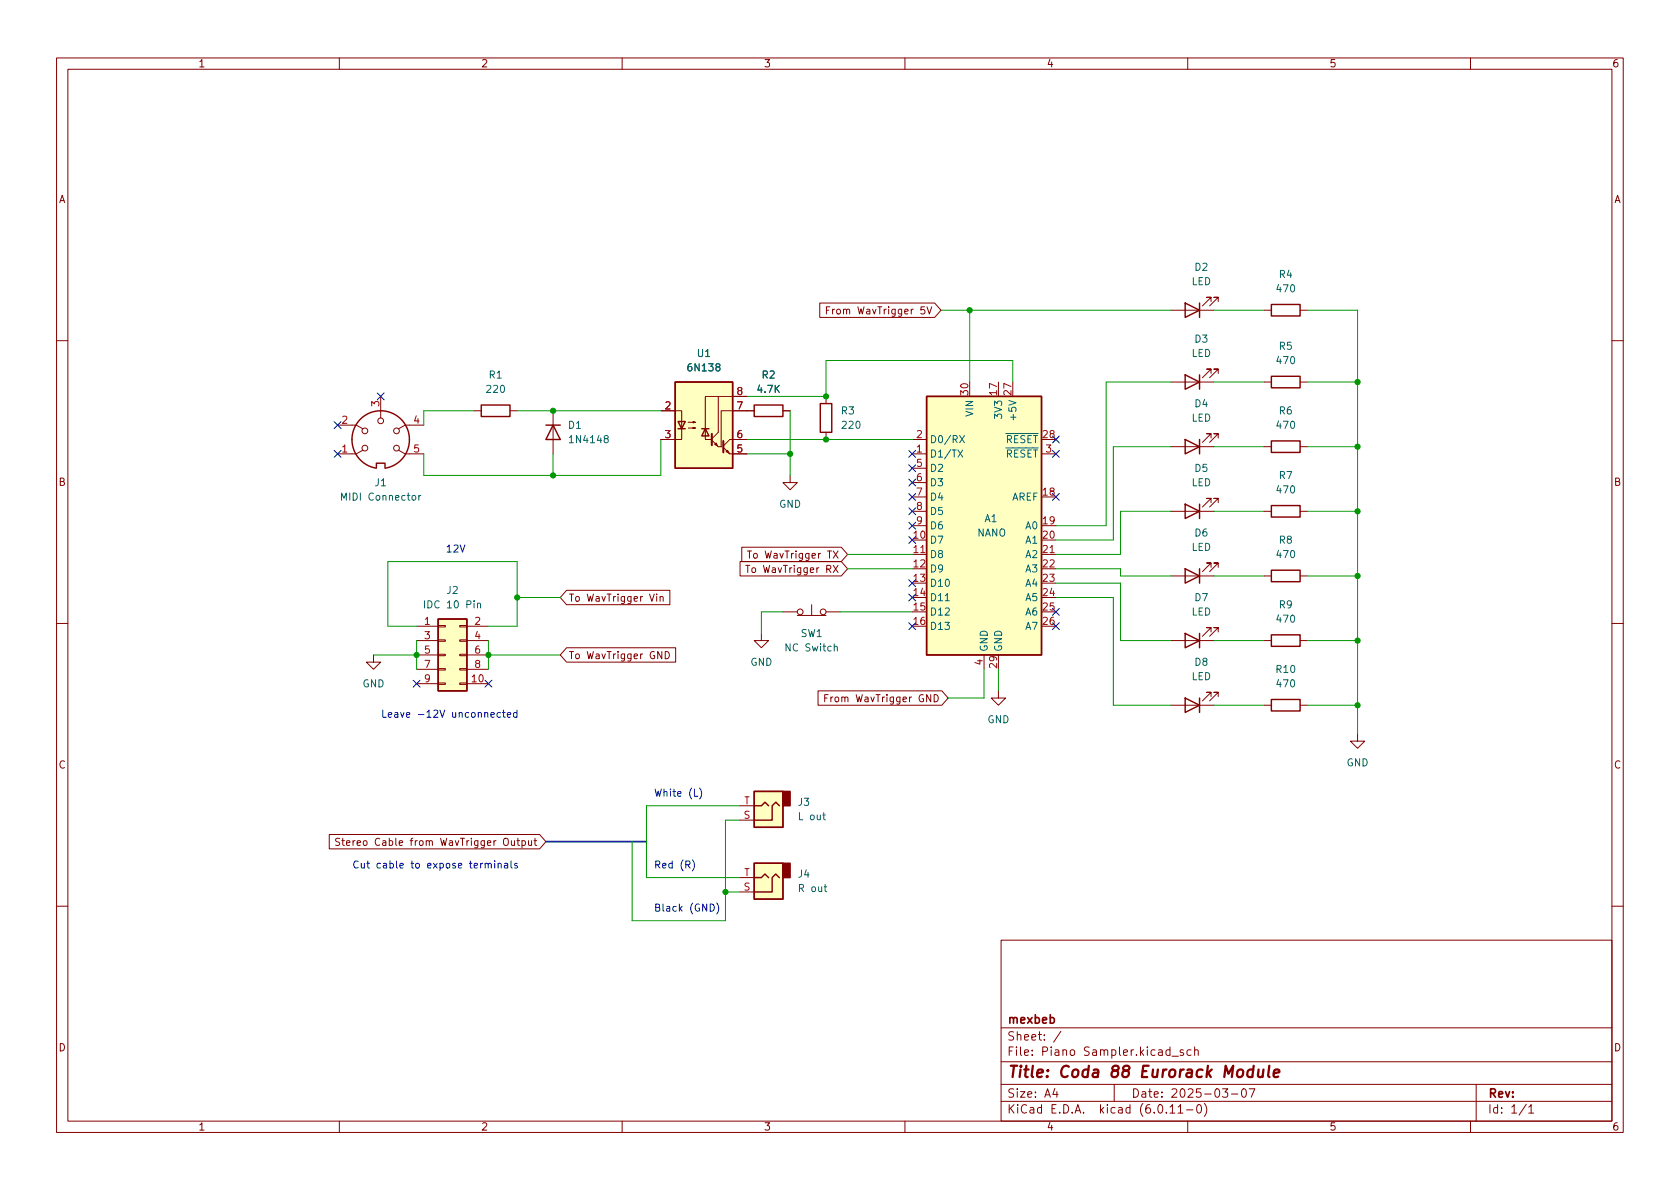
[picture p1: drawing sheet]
<svg xmlns="http://www.w3.org/2000/svg" width="297mm" height="210mm" viewBox="0 0 297 210" stroke-linecap="round" stroke-linejoin="round" font-family="sans-serif">
<g fill="none" stroke="#840000" stroke-width=".18">
<path d="M10 10.2h277v190.1h-277zM12 12.2h273v186.1h-273zM60 10.2v2M110 10.2v2M160 10.2v2M210 10.2v2M260 10.2v2M144.9 53.6h20.4l1.1 1.3-1.1 1.2h-20.4zM161.5 54.7l-.4 .2M207 54.9h7.6M214.1 53.3v-.7h-.7h.7l-1.5 1.5M215.4 53.3v-.7h-.8h.8l-1.5 1.5"/>
<path d="M223.5 54.9h1.3M229.9 54.9h1.2M10 60.2h2M59.7 75.2h3.3l1.1 .6M64.1 79.6l-1.1 .7h-3.3M67.3 70.1v3.8M70.5 79.6l1.1 .7h3.3M74.9 75.2h-3.3l-1.1 .6M83.8 72.6h1.3M90.2 72.6h1.2M97.8 72.6v7.7M116.8 72.6h3.7v5.1h-3.7"/>
<path d="M121.7 75.7h1.2l-.3 .1v-.2l.3 .1M121.7 74.7h1.2l-.3 .1v-.3l.3 .2M125.9 77.8l1.1 1.2h.6M126.4 78.6l.2-.2 .3 .5zM127 70.1h-2.3v7.6h1M127.9 79.1l1.1 1.2h3.1M128.4 79.9l.3-.3 .2 .5zM132.1 70.1h-5.1v6.3l-1.1 1.2M132.1 77.7h-3.1l-1.1 1.2M133.3 72.6h-5.8v6.4M138.4 72.6h1.3M146 70.1v1.3"/>
<path d="M146 76.4v1.3M161.3 77.7h2.5M171.4 67.6v2.5M176.5 67.6v2.5M179.1 67.6v2.5M184.1 77.7h2.6M207 67.6h7.6M207 79h7.6M214.1 66v-.7h-.7h.7l-1.5 1.5M214.1 77.5v-.8h-.7h.7l-1.5 1.5M215.4 66v-.7h-.8h.8l-1.5 1.5M215.4 77.5v-.8h-.8h.8l-1.5 1.5"/>
<path d="M223.5 67.6h1.3M223.5 79h1.3M229.9 67.6h1.2M229.9 79h1.2M285 60.2h2M130.8 99.3h17.9l1.2 1.3-1.2 1.2h-17.9zM131.1 96.8h17.6l1.2 1.2-1.2 1.3h-17.6zM139.7 84.1v1.2h1.3l-1.3 1.3-1.3-1.3h1.3M145.1 97.9l-.4 .2M161.3 80.3h2.5M161.3 90.4h2.5M161.3 95.5h2.5"/>
<path d="M161.3 98h2.5M161.3 87.9h2.5M161.3 93h2.5M161.3 82.8h2.5M161.3 85.3h2.5M184.1 80.3h2.6M184.1 95.5h2.6M184.1 98h2.6M184.1 87.9h2.6M184.1 93h2.6M207 90.4h7.6M214.1 88.9v-.8h-.7h.7l-1.5 1.6"/>
<path d="M215.4 88.9v-.8h-.8h.8l-1.5 1.6M223.5 90.4h1.3M229.9 90.4h1.2M10 110.2h2M66 115.8v1.3h1.3l-1.3 1.3-1.2-1.3h1.2M73.7 110.7h3.8M73.7 113.3h3.8M73.7 115.8h3.8M73.7 118.4h3.8M77.5 118.2h1.2v.3h-1.2zM77.5 115.7h1.2v.2h-1.2zM77.5 113.2h1.2v.2h-1.2z"/>
<path d="M77.5 110.6h1.2v.3h-1.2zM81.3 118.2h1.2v.3h-1.2zM81.3 115.7h1.2v.2h-1.2zM81.3 113.2h1.2v.2h-1.2zM81.3 110.6h1.2v.3h-1.2zM82.5 110.7h3.9M82.5 113.3h3.9M82.5 115.8h3.9M82.5 118.4h3.9M100.2 114.5h19.3v2.6h-19.3l-1.1-1.3zM100.2 104.4h18.2v2.5h-18.2l-1.1-1.2zM113.6 115.6l-.3 .3"/>
<path d="M113.6 105.5l-.3 .2M134.6 112v1.3h1.3l-1.3 1.2-1.3-1.2h1.3M138.4 108.2h2.6M141 108.8h5M143.5 106.9v1.9M144.8 100.4l-.4 .2M146 108.2h2.6M161.3 110.7h2.5M161.3 100.6h2.5M161.3 103.1h2.5M161.3 105.7h2.5M161.3 108.2h2.5"/>
<path d="M174 115.8v2.6M176.5 115.8v2.6M184.1 110.7h2.6M184.1 100.6h2.6M184.1 103.1h2.6M184.1 105.7h2.6M184.1 108.2h2.6M207 113.3h7.6M207 101.8h7.6M214.1 100.3v-.7h-.7h.7l-1.5 1.5M214.1 111.8v-.8h-.7h.7l-1.5 1.5M215.4 100.3v-.7h-.8h.8l-1.5 1.5"/>
<path d="M215.4 111.8v-.8h-.8h.8l-1.5 1.5M223.5 113.3h1.3M223.5 101.8h1.3M229.9 113.3h1.2M229.9 101.8h1.2M285 110.2h2M73.7 120.9h3.8M77.5 120.8h1.2v.2h-1.2zM81.3 120.8h1.2v.2h-1.2zM82.5 120.9h3.9M144.6 122.2h21.9l1.1 1.2-1.1 1.3h-21.9zM161.2 123.3l-.4 .2"/>
<path d="M176.5 122.2v1.2h1.3l-1.3 1.3-1.2-1.3h1.2M207 124.7h7.6M214.1 123.2v-.8h-.7h.7l-1.5 1.5M215.4 123.2v-.8h-.8h.8l-1.5 1.5M223.5 124.7h1.3M229.9 124.7h1.2M240 129.8v1.3h1.3l-1.3 1.2-1.2-1.2h1.2M58.2 147.6h37.2l1.1 1.2-1.1 1.3h-37.2zM64.3 148.8l.2-.1 .3 .1 .1 .5-.1 .1-.3 .1-.2-.1zM130.8 157.7h2.5M130.8 155.2h2.5M130.8 145h2.5"/>
<path d="M130.8 142.5h2.5M10 160.2h2M177 166.3h108v32h-108zM285 160.2h2M60 198.3v2M110 198.3v2M160 198.3v2M177 194.8h108M177 191.8h108M177 187.8h108M177 181.8h108M182.5 186.5v.1"/>
<path d="M182.5 185.7v.1M184.6 183.8v.1M184.6 183v.1M187.6 182.4l-1.3 1.9M197 191.8v3M210 198.3v2M210.6 185.7l-.5-.1-.2 .3v.4l.1 .3h.6M211.2 185.8l.2-.2 .4 .1 .1 .9M211.2 185.1v1.5M211.8 195.4l.1-.1a.81 .81 0 0 1 .6 .7 .81 .81 0 0 1-.3 .8h-.1a.81 .81 0 0 1-.6-.6 .81 .81 0 0 1 .3-.8zM212.9 195.1a1.72 1.72 0 0 1 0 2.3M217.7 193.5h1.2"/>
<path d="M219.7 192.6l.2-.1a.81 .81 0 0 1 .5 .7 .81 .81 0 0 1-.3 .8h-.1a.81 .81 0 0 1-.6-.6 .81 .81 0 0 1 .3-.8zM220.9 192.5h1l-.7 1.5M260 198.3v2M261 191.8v6.5M270.3 195.8l.4-.5v1.5M270.3 196.8h.9"/>
<circle cx="64.5" cy="79.2" r=".51"/>
<circle cx="64.5" cy="76.2" r=".51"/>
<circle cx="67.3" cy="74.4" r=".51"/>
<circle cx="70.1" cy="79.2" r=".51"/>
<circle cx="70.1" cy="76.2" r=".51"/>
<circle cx="141.5" cy="108.2" r=".51"/>
<circle cx="145.5" cy="108.2" r=".51"/>
</g>
<path d="M216.5 190.5l.2-2 .5 1.4 .8-1.4-.2 2" fill="none" stroke="#840000" stroke-width=".4"/>
<g fill="none" stroke="#840000" stroke-width=".25">
<path d="M209.5 53.6l2.6 1.3-2.6 1.2zM212.1 53.6v2.5M224.8 53.8h5.1v2.1h-5.1zM85.1 71.6h5.1v2.1h-5.1zM96.5 75.2h2.6M97.8 75.2l1.3 2.5h-2.6zM119.4 67.6h10.1v15.2h-10.1zM119.9 74.5h1.3l-.7 1.3zM119.9 75.8h1.3M124.1 75.8h1.2M124.7 75.8l.6 1.3h-1.2zM133.3 71.6h5.1v2.1h-5.1z"/>
<path d="M145 71.4h2.1v5h-2.1zM163.8 70.1h20.3v45.7h-20.3zM209.5 66.3l2.6 1.3-2.6 1.2zM209.5 77.7l2.6 1.3-2.6 1.3zM212.1 66.3v2.5M212.1 77.7v2.6M224.8 78h5.1v2h-5.1zM224.8 66.5h5.1v2.1h-5.1zM66.5 82.8a5.1 5.1 0 0 1-3.5-7.8 5.1 5.1 0 0 1 8.6 0 5.1 5.1 0 0 1-3.5 7.8M66.5 82.7v-.8h1.6v.8M209.5 89.1l2.6 1.3-2.6 1.3zM212.1 89.1v2.6"/>
<path d="M224.8 89.4h5.1v2h-5.1zM77.5 109.5h5v12.7h-5zM209.5 100.6l2.6 1.2-2.6 1.3zM209.5 112l2.6 1.3-2.6 1.2zM212.1 100.6v2.5M212.1 112v2.5M224.8 100.8h5.1v2.1h-5.1zM224.8 112.3h5.1v2h-5.1zM133.3 139.9h5.1v6.4h-5.1zM209.5 123.4l2.6 1.3-2.6 1.3zM212.1 123.4v2.6M224.8 123.7h5.1v2h-5.1z"/>
<path d="M133.3 152.6h5.1v6.4h-5.1zM133.3 155.2h1.3l.7-.6 .6 .6M133.3 142.5h1.3l.7-.6 .6 .6M137.8 155.2l-.6-.6-.7 .6v2.5h-3.2M137.8 142.5l-.6-.6-.7 .6v2.5h-3.2"/>
</g>
<path d="M107.1 77.6l-.3-.3 .1-.2 .2-.1 .3 .1 .1 .2v.1l-.6 .2-.1 .2v.3l.3 .2 .3-.1 .1-.1v-.3l-.2-.2M126.8 64.9l-.2-.3v-.2l.2-.1 .4 .1 .1 .2-.1 .1-.5 .2-.1 .2v.3l.2 .2h.3l.2-.2-.1-.4-.1-.1M169.4 79.6l.8 1.2M169.7 77l.8 1.3M170.2 79.6l-.8 1.2M170.5 77l-.8 1.3M177.8 76.7h5.8M178.4 70.8l1.2 .4-1.2 .5M74.1 87.6v.9M74.4 87.6l-.3 .2M147.5 114.4l.2-.1h.3v.8M167.1 106.2h.8" fill="none" stroke="#006464" stroke-width=".18"/>
<g fill="#ffffc2" stroke="#ffffc2" stroke-width=".18">
<path d="M77.5 109.5h5v12.7h-5z"/>
<path d="M163.8 70.1h20.3v45.7h-20.3z"/>
<path d="M133.3 152.6h5.1v6.4h-5.1z"/>
<path d="M133.3 139.9h5.1v6.4h-5.1z"/>
<path d="M119.4 67.6h10.1v15.2h-10.1z"/>
</g>
<path d="M162.8 97.7h.7M185.7 97.7h.7" fill="none" stroke="#a90000" stroke-width=".18"/>
<g fill="#840000" stroke="#840000" stroke-width=".25">
<path d="M138.4 152.6h1.3v2.6h-1.3z"/>
<path d="M138.4 139.9h1.3v2.6h-1.3z"/>
</g>
<path d="M125.9 76.7v2M127.9 78v2" fill="none" stroke="#840000" stroke-width=".36"/>
<path d="M77.8 125.6l.4 1.2 .4-1.2M91.4 126.1l-.4-.1-.2 .2 .1 .6h.5M91.4 125.6v1.2M70.7 153.1l.6-.1v-.3h-.4l-.2 .1 .1 .6h.5M91.5 152.7h-.3l-.2 .1v.2l.5 .1v.3h-.5M120.2 160.6l.4 .5M120.6 160.3l-.5 .5" fill="none" stroke="#0000c2" stroke-width=".18"/>
<path d="M96.5 148.8h17.8" fill="none" stroke="#000084" stroke-width=".3"/>
<g fill="none" stroke="#009600" stroke-width=".18">
<path d="M166.4 54.9h40.6M171.4 54.9v12.7M214.6 54.9h8.9M231.1 54.9h8.9v74.9M83.8 72.6h-8.9v2.6M91.4 72.6h25.4M116.8 77.7v6.4h-41.9v-3.8M132.1 77.7h29.2M139.7 72.6v11.5M179.1 67.6v-3.9h-33.1v6.4h-13.9M207 67.6h-11.4v25.4h-8.9M207 79h-10.2v16.5h-10.1"/>
<path d="M214.6 67.6h8.9M214.6 79h8.9M231.1 67.6h8.9M231.1 79h8.9M97.8 80.3v3.8M132.1 80.3h7.6M149.9 98h11.4M207 90.4h-8.9v7.6h-11.4M214.6 90.4h8.9M231.1 90.4h8.9M66 115.8h7.7M73.7 110.7h-5.1v-11.4h22.8v11.4h-5"/>
<path d="M73.7 113.3v5.1M86.4 115.8h12.7M86.4 113.3v5.1M91.4 105.7h7.7M138.4 108.2h-3.8v3.8M148.6 108.2h12.7M149.9 100.6h11.4M174 118.4v5h-6.4M176.5 118.4v3.8M186.7 103.1h11.4v10.2h8.9M186.7 100.6h11.4v1.2h8.9M186.7 105.7h10.1v19h10.2"/>
<path d="M214.6 113.3h8.9M214.6 101.8h8.9M231.1 113.3h8.9M231.1 101.8h8.9M214.6 124.7h8.9M231.1 124.7h8.9M128.3 157.7h2.5M130.8 145h-2.5v17.8h-16.5v-14M130.8 142.5h-16.5v12.7h16.5"/>
</g>
<g fill="none" stroke="#000084" stroke-width=".18">
<path d="M59.1 79.6l1.2 1.3M59.1 74.6l1.2 1.2M60.3 79.6l-1.2 1.3M60.3 74.6l-1.2 1.2M66.7 69.5l1.2 1.2M67.9 69.5l-1.2 1.2M160.7 79.6l1.2 1.3M161.9 79.6l-1.2 1.3M186.1 79.6l1.2 1.3M186.1 77.1l1.2 1.2M187.3 79.6l-1.2 1.3M187.3 77.1l-1.2 1.2"/>
<path d="M160.7 84.7l1.2 1.2M160.7 87.3l1.2 1.2M160.7 89.8l1.2 1.2M160.7 94.9l1.2 1.2M160.7 92.3l1.2 1.3M160.7 82.2l1.2 1.2M161.9 84.7l-1.2 1.2M161.9 87.3l-1.2 1.2M161.9 89.8l-1.2 1.2M161.9 94.9l-1.2 1.2M161.9 92.3l-1.2 1.3M161.9 82.2l-1.2 1.2"/>
<path d="M186.1 87.3l1.2 1.2M187.3 87.3l-1.2 1.2M160.7 110.1l1.2 1.2M160.7 105l1.2 1.3M160.7 102.5l1.2 1.2M161.9 110.1l-1.2 1.2M161.9 105l-1.2 1.3M161.9 102.5l-1.2 1.2M186.1 110.1l1.2 1.2M186.1 107.6l1.2 1.2M187.3 110.1l-1.2 1.2M187.3 107.6l-1.2 1.2"/>
<path d="M73.1 120.3l1.2 1.2M74.3 120.3l-1.2 1.2M85.8 120.3l1.2 1.2M87 120.3l-1.2 1.2"/>
</g>
<g fill="#009600" stroke="#009600" stroke-width=".18">
<circle cx="171.4" cy="54.9" r=".46"/>
<circle cx="240" cy="67.6" r=".46"/>
<circle cx="91.4" cy="105.7" r=".46"/>
<circle cx="146" cy="77.7" r=".46"/>
<circle cx="139.7" cy="80.3" r=".46"/>
<circle cx="146" cy="70.1" r=".46"/>
<circle cx="128.3" cy="157.7" r=".46"/>
<circle cx="240" cy="101.8" r=".46"/>
<circle cx="240" cy="113.3" r=".46"/>
<circle cx="240" cy="90.4" r=".46"/>
<circle cx="240" cy="79" r=".46"/>
<circle cx="240" cy="124.7" r=".46"/>
<circle cx="97.8" cy="84.1" r=".46"/>
<circle cx="97.8" cy="72.6" r=".46"/>
<circle cx="86.4" cy="115.8" r=".46"/>
<circle cx="73.7" cy="115.8" r=".46"/>
</g>
<g font-size="2.8" fill="#840000">
<text x="178" y="191.2">Title:</text>
<text x="187.3" y="191.2">Coda</text>
<text x="196.6" y="191.2">88</text>
<text x="202.3" y="191.2">Eurorack</text>
<text x="217.3" y="191.2">Module</text>
</g>
<g font-size="2.1" fill="#840000">
<text x="178" y="184.5">Sheet:</text>
<text x="178" y="181.5">mexbeb</text>
<text x="178" y="187.2">File:</text>
<text x="184.4" y="187.2">Piano</text>
<text x="192.3" y="187.2">Sampler.kicad_sch</text>
<text x="178" y="197.4">KiCad</text>
<text x="178" y="194.6">Size:</text>
<text x="184.7" y="194.6">A4</text>
<text x="185.7" y="197.4">E.D.A.</text>
<text x="194.6" y="197.4">kicad</text>
<text x="200" y="194.6">Date:</text>
<text x="201.8" y="197.4">(6.0.11-0)</text>
<text x="207" y="194.6">2025-03-07</text>
<text x="263" y="194.6">Rev:</text>
<text x="263" y="197.4">Id:</text>
<text x="267.1" y="197.4">1/1</text>
</g>
<g font-size="1.8" fill="#840000">
<text x="35" y="12.3">1</text>
<text x="85" y="12.3">2</text>
<text x="135" y="12.3">3</text>
<text x="185" y="12.3">4</text>
<text x="235" y="12.3">5</text>
<text x="285" y="12.3">6</text>
<text x="10.4" y="36.3">A</text>
<text x="285.4" y="36.3">A</text>
<text x="145.7" y="56">From</text>
<text x="151.6" y="56">WavTrigger</text>
<text x="162.8" y="56">5V</text>
<text x="10.3" y="86.3">B</text>
<text x="285.3" y="86.3">B</text>
<text x="131.6" y="101.7">To WavTrigger</text>
<text x="132" y="99.2">To WavTrigger</text>
<text x="146.1" y="101.7">RX</text>
<text x="146.4" y="99.2">TX</text>
<text x="100.5" y="106.8">To WavTrigger</text>
<text x="114.9" y="106.8">Vin</text>
<text x="100.5" y="116.9">To WavTrigger</text>
<text x="114.9" y="116.9">GND</text>
<text x="145.4" y="124.6">From</text>
<text x="151.3" y="124.6">WavTrigger</text>
<text x="162.5" y="124.6">GND</text>
<text x="10.3" y="136.3">C</text>
<text x="285.3" y="136.3">C</text>
<text x="59" y="150">Stereo</text>
<text x="66.2" y="150">Cable</text>
<text x="72.6" y="150">from</text>
<text x="78.1" y="150">WavTrigger</text>
<text x="89.3" y="150">Output</text>
<text x="10.3" y="186.3">D</text>
<text x="285.3" y="186.3">D</text>
<text x="35" y="200.3">1</text>
<text x="85" y="200.3">2</text>
<text x="135" y="200.3">3</text>
<text x="185" y="200.3">4</text>
<text x="235" y="200.3">5</text>
<text x="285" y="200.3">6</text>
</g>
<g font-size="1.8" fill="#006464">
<text x="210.6" y="50.8">LED</text>
<text x="211.1" y="48.3">D2</text>
<text x="225.4" y="52.1">470</text>
<text x="226" y="49.5">R4</text>
<text x="123.1" y="63.5">U1</text>
<text x="210.6" y="63.5">LED</text>
<text x="211.1" y="61">D3</text>
<text x="225.4" y="64.8">470</text>
<text x="226" y="62.2">R5</text>
<text x="85.7" y="69.9">220</text>
<text x="86.3" y="67.3">R1</text>
<text x="121.3" y="66">6N138</text>
<text x="133.7" y="69.9">4.7K</text>
<text x="134.6" y="67.3">R2</text>
<text x="100.3" y="76.2">D1</text>
<text x="148.6" y="73.7">R3</text>
<text x="148.6" y="76.2">220</text>
<text x="172.5" y="73.8" transform="rotate(-90 172.5 73.8)">VIN</text>
<text x="177.6" y="74.3" transform="rotate(-90 177.6 74.3)">3V3</text>
<text x="180.1" y="74.6" transform="rotate(-90 180.1 74.6)">+5V</text>
<text x="210.6" y="74.9">LED</text>
<text x="211.1" y="72.4">D4</text>
<text x="225.4" y="76.2">470</text>
<text x="226" y="73.7">R6</text>
<text x="100.3" y="78.7">1N4148</text>
<text x="164.3" y="81.3">D1/TX</text>
<text x="164.3" y="78.7">D0/RX</text>
<text x="164.3" y="83.8">D2</text>
<text x="177.7" y="78.7">~{RESET}</text>
<text x="177.7" y="81.3">~{RESET}</text>
<text x="211.1" y="83.8">D5</text>
<text x="60" y="88.9">MIDI</text>
<text x="65.1" y="88.9">Connector</text>
<text x="66.1" y="86.4">J1</text>
<text x="164.3" y="86.4">D3</text>
<text x="164.3" y="88.9">D4</text>
<text x="178.9" y="88.9">AREF</text>
<text x="210.6" y="86.4">LED</text>
<text x="225.4" y="87.6">470</text>
<text x="226" y="85.1">R7</text>
<text x="137.7" y="90.2">GND</text>
<text x="164.3" y="91.4">D5</text>
<text x="164.3" y="94">D6</text>
<text x="172.7" y="95.3">NANO</text>
<text x="174" y="92.7">A1</text>
<text x="181.2" y="94">A0</text>
<text x="211.1" y="95.3">D6</text>
<text x="164.3" y="96.5">D7</text>
<text x="164.3" y="99.1">D8</text>
<text x="164.3" y="101.6">D9</text>
<text x="181.2" y="96.5">A1</text>
<text x="181.2" y="99.1">A2</text>
<text x="181.2" y="101.6">A3</text>
<text x="210.6" y="97.8">LED</text>
<text x="225.4" y="99.1">470</text>
<text x="226" y="96.5">R8</text>
<text x="74.7" y="108">IDC 10</text>
<text x="78.8" y="105.4">J2</text>
<text x="82.5" y="108">Pin</text>
<text x="164.3" y="104.1">D10</text>
<text x="164.3" y="106.7">D11</text>
<text x="181.2" y="104.1">A4</text>
<text x="181.2" y="106.7">A5</text>
<text x="211.1" y="106.7">D7</text>
<text x="226" y="108">R9</text>
<text x="141.5" y="113">SW1</text>
<text x="164.3" y="109.2">D12</text>
<text x="164.3" y="111.8">D13</text>
<text x="181.2" y="109.2">A6</text>
<text x="181.2" y="111.8">A7</text>
<text x="210.6" y="109.2">LED</text>
<text x="225.4" y="110.5">470</text>
<text x="132.6" y="118.1">GND</text>
<text x="138.6" y="115.6">NC Switch</text>
<text x="175" y="115.3" transform="rotate(-90 175 115.3)">GND</text>
<text x="177.6" y="115.3" transform="rotate(-90 177.6 115.3)">GND</text>
<text x="211.1" y="118.1">D8</text>
<text x="225.4" y="119.4">R10</text>
<text x="64" y="121.9">GND</text>
<text x="210.6" y="120.7">LED</text>
<text x="225.4" y="121.9">470</text>
<text x="174.5" y="128.3">GND</text>
<text x="238" y="135.9">GND</text>
<text x="141" y="142.9">J3</text>
<text x="141" y="145.4">L out</text>
<text x="141" y="155.6">J4</text>
<text x="141" y="158.1">R out</text>
</g>
<g font-size="1.8" fill="#a90000">
<text x="130.1" y="69.8">8</text>
<text x="171.2" y="70.1" transform="rotate(-90 171.2 70.1)">30</text>
<text x="176.3" y="70.1" transform="rotate(-90 176.3 70.1)">17</text>
<text x="178.8" y="70.1" transform="rotate(-90 178.8 70.1)">27</text>
<text x="60.3" y="74.9">2</text>
<text x="67.1" y="72" transform="rotate(-90 67.1 72)">3</text>
<text x="73" y="74.9">4</text>
<text x="117.4" y="72.4">2</text>
<text x="117.4" y="77.5">3</text>
<text x="130.1" y="77.5">6</text>
<text x="130.1" y="72.4">7</text>
<text x="161.9" y="77.5">2</text>
<text x="184.1" y="77.5">28</text>
<text x="60.3" y="80">1</text>
<text x="73" y="80">5</text>
<text x="130.1" y="80">5</text>
<text x="161.9" y="80">1</text>
<text x="161.9" y="82.5">5</text>
<text x="184.7" y="80">3</text>
<text x="161.9" y="85.1">6</text>
<text x="161.9" y="87.6">7</text>
<text x="184.1" y="87.6">18</text>
<text x="161.3" y="95.2">10</text>
<text x="161.9" y="90.2">8</text>
<text x="161.9" y="92.7">9</text>
<text x="184.1" y="92.7">19</text>
<text x="184.1" y="95.2">20</text>
<text x="161.3" y="97.8">11</text>
<text x="161.3" y="100.3">12</text>
<text x="184.1" y="97.8">21</text>
<text x="184.1" y="100.3">22</text>
<text x="161.3" y="102.9">13</text>
<text x="161.3" y="105.4">14</text>
<text x="161.3" y="107.9">15</text>
<text x="184.1" y="102.9">23</text>
<text x="184.1" y="105.4">24</text>
<text x="184.1" y="107.9">25</text>
<text x="74.9" y="110.5">1</text>
<text x="74.9" y="113">3</text>
<text x="83.8" y="110.5">2</text>
<text x="83.8" y="113">4</text>
<text x="161.3" y="110.5">16</text>
<text x="184.1" y="110.5">26</text>
<text x="74.9" y="115.6">5</text>
<text x="74.9" y="118.1">7</text>
<text x="83.8" y="115.6">6</text>
<text x="83.8" y="118.1">8</text>
<text x="173.7" y="117.8" transform="rotate(-90 173.7 117.8)">4</text>
<text x="176.3" y="118.4" transform="rotate(-90 176.3 118.4)">29</text>
<text x="74.9" y="120.6">9</text>
<text x="83.2" y="120.6">10</text>
<text x="131.5" y="142.2">T</text>
<text x="131.4" y="144.8">S</text>
<text x="131.5" y="154.9">T</text>
<text x="131.4" y="157.5">S</text>
</g>
<g font-size="1.8" fill="#0000c2">
<text x="78.7" y="97.7">12V</text>
<text x="67.3" y="126.9">Leave</text>
<text x="73.8" y="126.9">-12V</text>
<text x="80" y="126.9">unconnected</text>
<text x="115.6" y="140.9">White</text>
<text x="121.7" y="140.9">(L)</text>
<text x="62.2" y="153.6">Cut</text>
<text x="66.5" y="153.6">cable</text>
<text x="72.8" y="153.6">to</text>
<text x="75.8" y="153.6">expose</text>
<text x="83.4" y="153.6">terminals</text>
<text x="115.6" y="153.6">Red</text>
<text x="120.2" y="153.6">(R)</text>
<text x="115.6" y="161.2">Black</text>
<text x="121.9" y="161.2">(GND)</text>
</g>
</svg>
